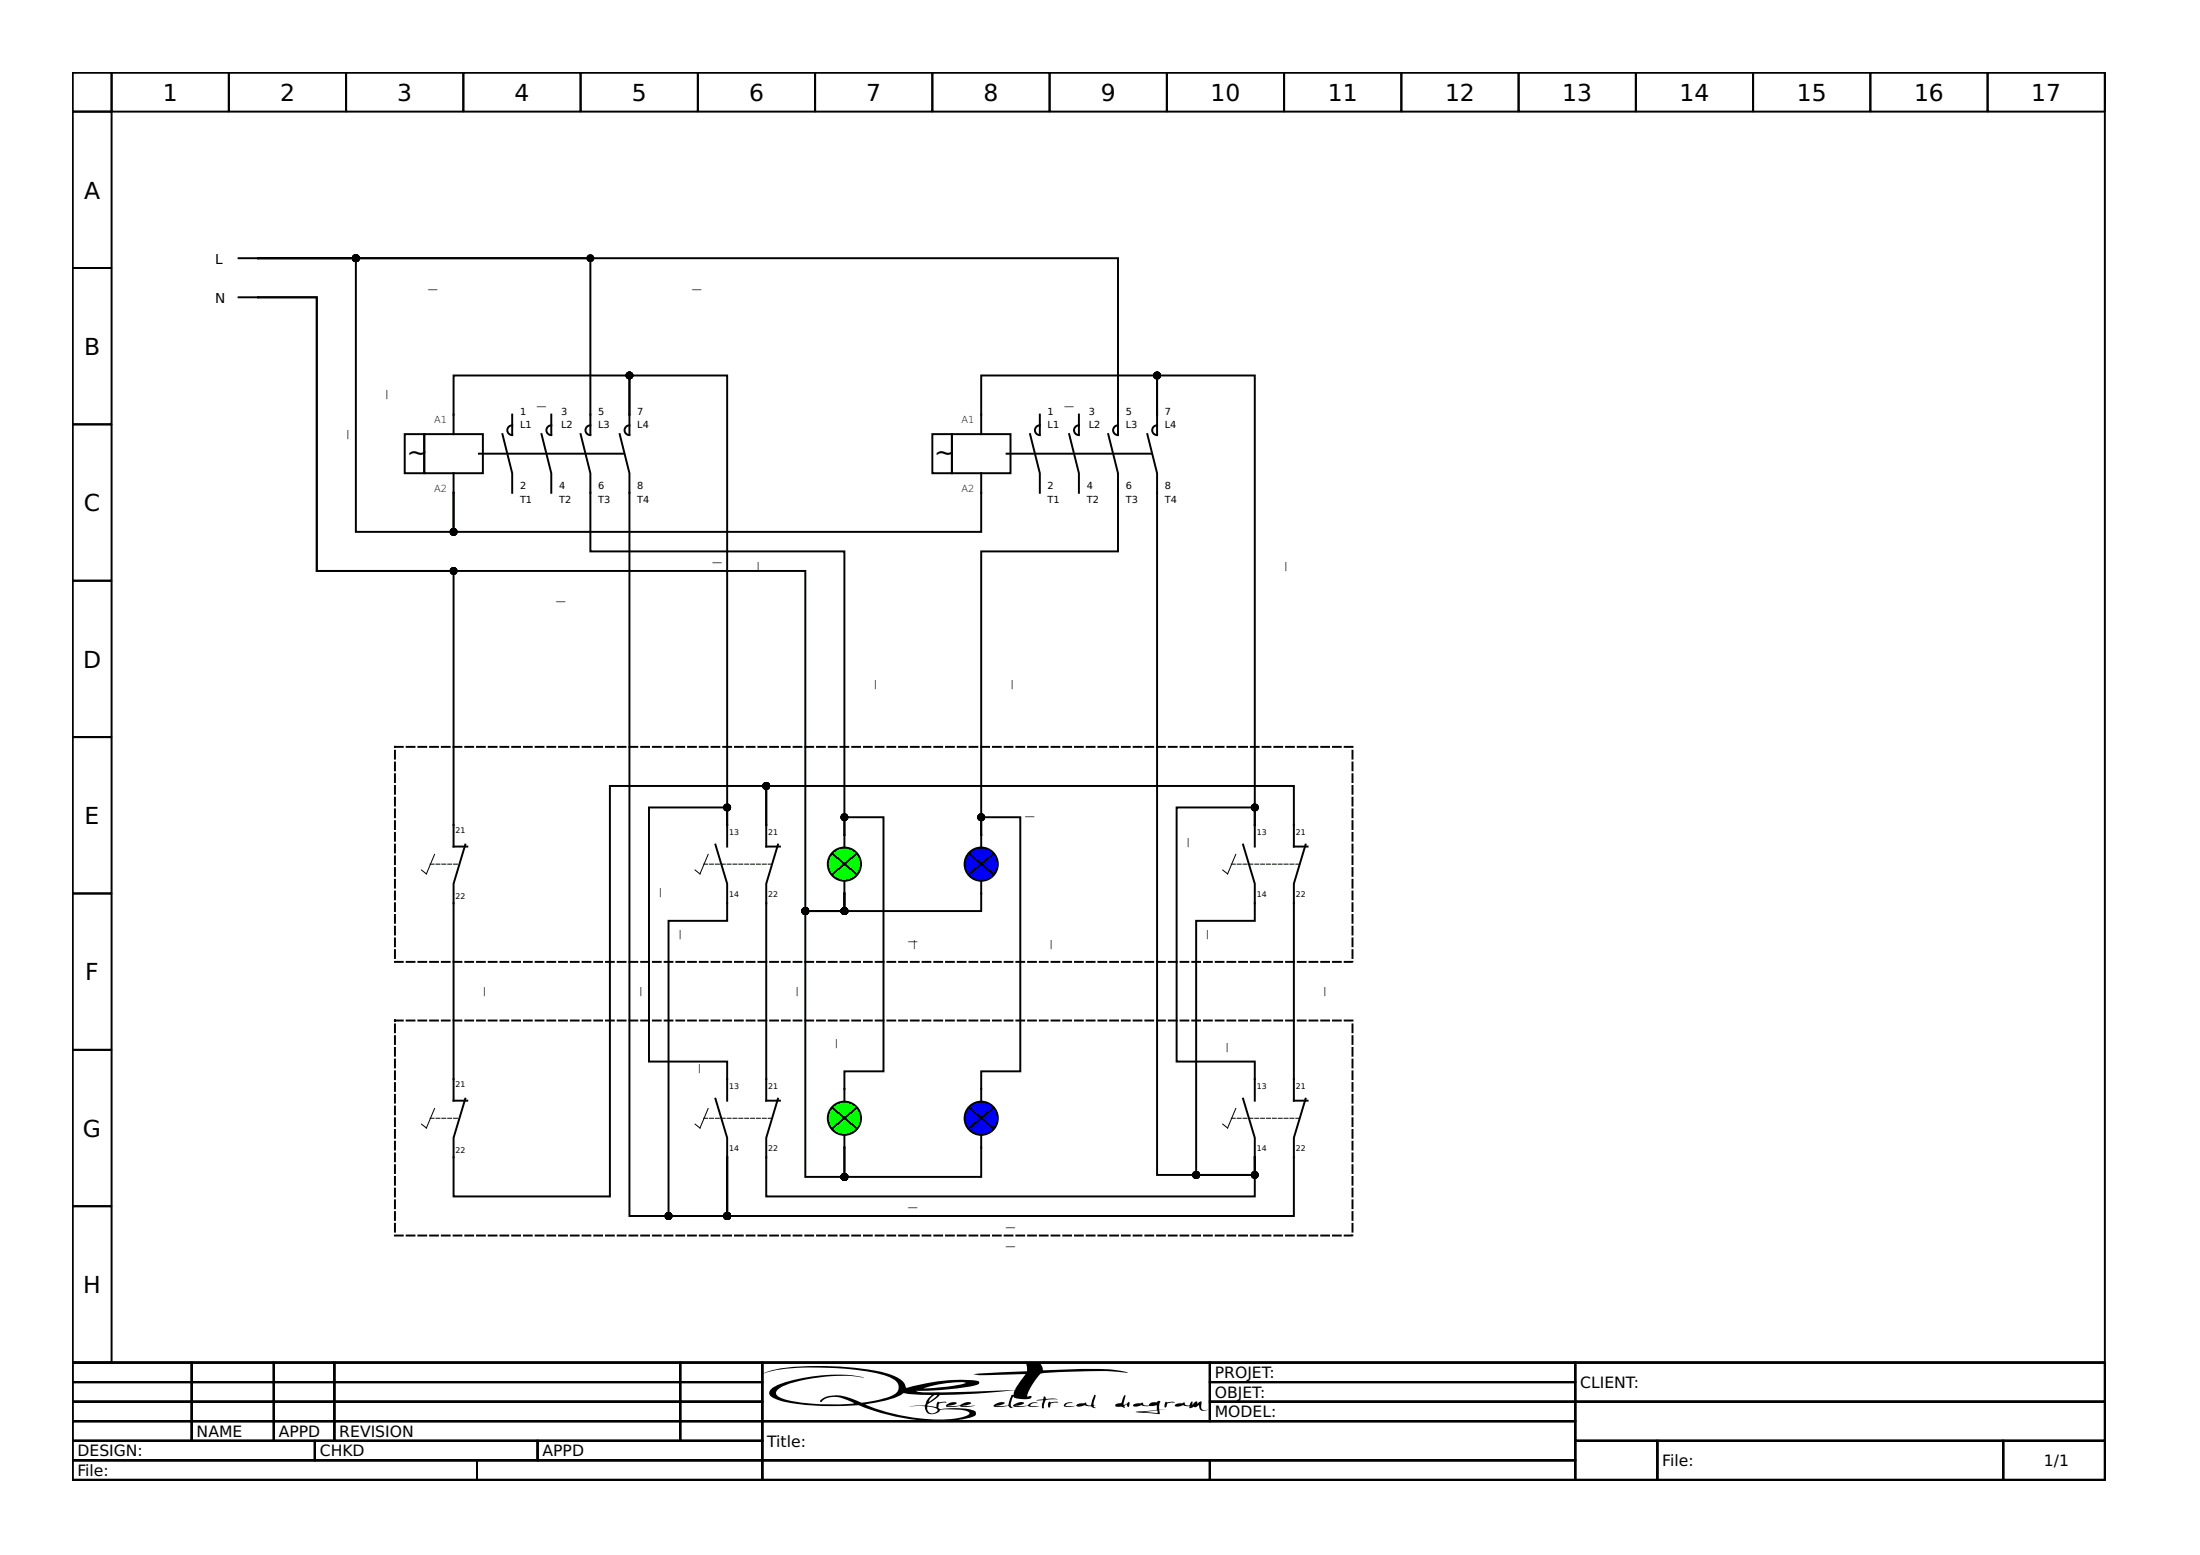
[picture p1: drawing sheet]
<svg xmlns="http://www.w3.org/2000/svg" width="297mm" height="210mm" viewBox="0 0 297 210" stroke-linecap="round" stroke-linejoin="round" font-family="sans-serif">
<g fill="none" stroke="#000" stroke-width=".26">
<path d="M9.8 9.8h274.4v174.1h-274.4zM9.8 9.8h5.3v5.3h-5.3zM9.8 15.1h5.3v21.1h-5.3zM15.1 9.8h15.8v5.3h-15.8zM30.9 9.8h15.8v5.3h-15.8zM46.7 9.8h15.9v5.3h-15.9zM62.6 9.8h15.8v5.3h-15.8zM78.4 9.8h15.8v5.3h-15.8zM94.2 9.8h15.9v5.3h-15.9zM110.1 9.8h15.8v5.3h-15.8zM125.9 9.8h15.8v5.3h-15.8zM141.7 9.8h15.8v5.3h-15.8z"/>
<path d="M157.5 9.8h15.9v5.3h-15.9zM173.4 9.8h15.8v5.3h-15.8zM189.2 9.8h15.8v5.3h-15.8zM205 9.8h15.9v5.3h-15.9zM220.9 9.8h15.8v5.3h-15.8zM236.7 9.8h15.8v5.3h-15.8zM252.5 9.8h15.9v5.3h-15.9zM268.4 9.8h15.8v5.3h-15.8zM9.8 36.2h5.3v21.1h-5.3zM32.2 34.9h2.7M9.8 57.3h5.3v21.1h-5.3zM32.2 40.1h2.7"/>
<path d="M54.6 58.6h2.7v5.3h-2.7zM57.3 58.6h7.9v5.3h-7.9zM61.2 56v2.6M67.8 58.6l1.4 5.3v2.6M69.2 57.4a.66 .66 0 0 0-.7 .7 .66 .66 0 0 0 .7 .6M69.2 56v2.6M73.1 58.6l1.3 5.3v2.6M74.4 57.4a.66 .66 0 0 0-.6 .7 .66 .66 0 0 0 .6 .6M74.4 56v2.6M78.4 58.6l1.3 5.3v2.6M79.7 57.4a.66 .66 0 0 0-.6 .7 .66 .66 0 0 0 .6 .6M79.7 56v2.6"/>
<path d="M83.7 58.6l1.3 5.3v2.6M85 57.4a.66 .66 0 0 0-.7 .7 .66 .66 0 0 0 .7 .6M85 56v2.6M125.9 58.6h2.6v5.3h-2.6zM128.5 58.6h7.9v5.3h-7.9zM132.5 56v2.6M139.1 58.6l1.3 5.3v2.6M140.4 57.4a.66 .66 0 0 0-.7 .7 .66 .66 0 0 0 .7 .6M140.4 56v2.6M144.4 58.6l1.3 5.3v2.6M145.7 57.4a.66 .66 0 0 0-.7 .7 .66 .66 0 0 0 .7 .6M145.7 56v2.6"/>
<path d="M149.6 58.6l1.3 5.3v2.6M150.9 57.4a.66 .66 0 0 0-.6 .7 .66 .66 0 0 0 .6 .6M150.9 56v2.6M154.9 58.6l1.3 5.3v2.6M156.2 57.4a.66 .66 0 0 0-.6 .7 .66 .66 0 0 0 .6 .6M156.2 56v2.6M9.8 78.4h5.3v21.1h-5.3zM61.2 63.9v2.6M64.7 61.2h19.5M132.5 63.9v2.6M135.9 61.2h19.5M9.8 99.5h5.3v21.1h-5.3z"/>
<path d="M53.3 100.8h.1M61.2 111.4v2.9h1.9M62.8 114l-1.6 5.3v2.6M96.6 114l1.6 5.3v2.6M98.2 111.4v2.9M103.5 111.4v2.9h1.8M105 114l-1.5 5.3v2.6M132.5 112.7v7.9M167.8 114l1.6 5.3v2.6M169.4 111.4v2.9M174.7 111.4v2.9h1.8M176.3 114l-1.6 5.3v2.6"/>
<path d="M9.8 120.6h5.3v21.1h-5.3zM9.8 141.7h5.3v21.1h-5.3zM61.2 145.7v2.9h1.9M62.8 148.3l-1.6 5.3v2.6M96.6 148.3l1.6 5.3v2.6M98.2 145.7v2.9M103.5 145.7v2.9h1.8M105 148.3l-1.5 5.3v2.6M167.8 148.3l1.6 5.3v2.6M169.4 145.7v2.9M174.7 145.7v2.9h1.8M176.3 148.3l-1.6 5.3v2.6"/>
<path d="M9.8 162.8h5.3v21.1h-5.3zM9.8 183.9h274.4v15.9h-274.4zM9.8 183.9h16.1v2.7h-16.1zM9.8 186.6h16.1v2.6h-16.1zM9.8 189.2h16.1v2.6h-16.1zM9.8 191.8h16.1v2.7h-16.1zM9.8 194.5h32.7v2.6h-32.7zM9.8 197.1h54.6v2.7h-54.6zM25.9 183.9h11.1v2.7h-11.1zM25.9 186.6h11.1v2.6h-11.1zM25.9 189.2h11.1v2.6h-11.1zM25.9 191.8h11.1v2.7h-11.1z"/>
<path d="M37 183.9h8.1v2.7h-8.1zM37 186.6h8.1v2.6h-8.1zM37 189.2h8.1v2.6h-8.1zM37 191.8h8.1v2.7h-8.1zM42.5 194.5h30.1v2.6h-30.1zM45.1 183.9h46.7v2.7h-46.7zM45.1 186.6h46.7v2.6h-46.7zM45.1 189.2h46.7v2.6h-46.7zM45.1 191.8h46.7v2.7h-46.7zM64.4 197.1h38.5v2.7h-38.5zM72.6 194.5h30.3v2.6h-30.3zM91.8 183.9h11.1v2.7h-11.1z"/>
<path d="M91.8 186.6h11.1v2.6h-11.1zM91.8 189.2h11.1v2.6h-11.1zM91.8 191.8h11.1v2.7h-11.1zM102.9 183.9h60.4v7.9h-60.4zM102.9 191.8h109.8v5.3h-109.8zM102.9 197.1h60.4v2.7h-60.4zM163.3 183.9h49.4v2.7h-49.4zM163.3 186.6h49.4v2.6h-49.4zM163.3 189.2h49.4v2.6h-49.4zM163.3 197.1h49.4v2.7h-49.4zM212.7 183.9h71.5v5.3h-71.5zM212.7 189.2h71.5v5.3h-71.5z"/>
<path d="M212.7 194.5h11.1v5.3h-11.1zM223.8 194.5h46.7v5.3h-46.7zM270.5 194.5h13.7v5.3h-13.7z"/>
</g>
<g fill="#000">
<path d="M127.8 189.6a1.49 1.49 0 0 1 1.3-.3l.1 .1-.3 .2-1 .2h.1a3.4 3.4 0 0 0 2.2-.4 .86 .86 0 0 1 .9 0l-.3 .2-.9 .2 1.8-.1a4 4 0 0 1-2.1 .1l-1.7 .1h-.2zM136.9 189.6l.2-.1a1.18 1.18 0 0 1 1.2-.1 1.68 1.68 0 0 1-1.2 .4h1.1a1.25 1.25 0 0 0 .9-.4l.5-.1 .5 .1h-.2a.76 .76 0 0 0-.8 .3 1.43 1.43 0 0 0 1.2 .1 2.75 2.75 0 0 1-1.7 0l-.9 .1a1.07 1.07 0 0 1-.9-.1zM139.9 189l.9-.1 .2-.4h.1l.1 .3a2.48 2.48 0 0 1 1.6 .1h-.8a.97 .97 0 0 0-.9 .2l-.2 .7 .1 .3h-.2a1.49 1.49 0 0 1 0-1.1zM141.6 189.2h.2v.1l.8-.1 .3 .1-.8 .1a.39 .39 0 0 0-.3 .5l-.2 .1a.67 .67 0 0 1 0-.8zM143.7 189.5a1.13 1.13 0 0 1 1.1-.1 1.06 1.06 0 0 0-1 .3l.4 .1h1l-.6 .1h-.8l-.2-.1zM145.4 189.6l1.2-.3 .1 .3 .5 .1 .5-1.4h.2v.3l-.3 .9 .1 .2h.2l-.2 .1v.1l.3 .2-.4-.1a.96 .96 0 0 0-.9-.2l-.3-.1-.2 .1a.7 .7 0 0 1-.9-.1zM151.8 188.3h.1l.1 .2-.3 1.1 .4-.1 .3-.3a.53 .53 0 0 1-.1 .7l-.2-.3-.3 .2 .1 .3-.5-.2h-.6l-.2-.1 .1-.3 .6-.1a.66 .66 0 0 0 .3-.7zM157.4 189.2l.2 .1 .8-.1 .2 .1h-.1a.74 .74 0 0 0-1 .6h-.3v-.1zM158.7 189.6l1.1-.3 .2 .1v.2l.5 .1 .3-.5 .2 .1v.4l.5-.5h.1v.3a.54 .54 0 0 1 .6-.3v.1a.72 .72 0 0 0 .4 1.1l.6-.1-.3 .1a.7 .7 0 0 1-.7 0 .7 .7 0 0 1-.4-.7l-.3 .2h-.3l-.4 .2h-.2v-.3a2.91 2.91 0 0 0-1.7 .1l-.2-.1-.1-.1z"/>
<path d="M102.9 185.4a24.5 24.5 0 0 1 8.9-.8l2.1 .1a21.3 21.3 0 0 1 6.5 1.3 1.19 1.19 0 0 1 .9 1.1 1.19 1.19 0 0 1-.7 1.2 13.4 13.4 0 0 1-4.4 1 6.8 6.8 0 0 0-4.5-.8 1.13 1.13 0 0 0-1 .7h.3a2.96 2.96 0 0 1 3.4-.2l.9 .4-.1 .1a29.8 29.8 0 0 1-9.5-.7l-.8-.4a.72 .72 0 0 1 .5-1.1 19.9 19.9 0 0 1 6.3-1.5l1-.1a15.2 15.2 0 0 1 4 .3 20.8 20.8 0 0 0-12.1 1.1 .91 .91 0 0 0-.6 1.3 8.6 8.6 0 0 0 4.3 1.2 50.9 50.9 0 0 0 7.7 .1 26.2 26.2 0 0 0 14.8 1.7 .88 .88 0 0 0 1-.6 .65 .65 0 0 0-.8-.5 12.9 12.9 0 0 0-4.1-.1 .47 .47 0 0 1-.2-.5 .47 .47 0 0 1 .5-.4h.6l-.3-.1-.7 .1-.1-.1a.65 .65 0 0 0-.3 .7l-1.1-.1-.1-.1 1.7-1.4h.1a94.8 94.8 0 0 0 10-.7l-.2 .7h-.2l-.5 1.4-1.6 .1 .8-.2 .4-.2a1.36 1.36 0 0 0-1.6 .4 1.17 1.17 0 0 0 1.2 .1l.8-.1 .3 .2 .4 .1v-.1a.47 .47 0 0 1-.3-.6l.3-.9 .1 .2a3.8 3.8 0 0 0 2.3 0l.1-.2h-.5h-.1a7.3 7.3 0 0 1 1.9-3.1 63.2 63.2 0 0 1 11.7-.1l-1.5-.3a27.4 27.4 0 0 0-4.8-.2l-5.1 .2a1.12 1.12 0 0 0-1.5-1.1l-.8 .2 .1 1-7.3 .4 1.4 .1 5.7-.1-1.2 1.6-.2 .5-11.5 .4a4.4 4.4 0 0 1-1.9-.3l3.6-.1a23.6 23.6 0 0 0 4.7-.7l.2-.1v-.2a1.14 1.14 0 0 0-1.1-.3 25.6 25.6 0 0 0-8.7 1.1l-.1-.3a1.71 1.71 0 0 0-1.1-1.1 20.1 20.1 0 0 0-7.2-1.5 33.2 33.2 0 0 0-10.1 .6zM124.7 187.4a14.5 14.5 0 0 1 5.7-.8 17.3 17.3 0 0 1-4.8 .8zM116.8 189.6h.1a12.7 12.7 0 0 0 5.1-1.6l1.5 .2 2.3 .1a2.51 2.51 0 0 0-.9 1.4h-1.4l-.7 .2 .9-.1h1.2a.99 .99 0 0 0 .5 1 .99 .99 0 0 0 1.1-.1l.2-.1a.75 .75 0 0 1 1-.4 9.4 9.4 0 0 1 3 .4l.2 .1v.1a4.6 4.6 0 0 1-2.6 .8 26.2 26.2 0 0 1-11.5-2zM125.9 188.5l.2-.1 .4-.1-.3 .4-.8 .5a.92 .92 0 0 1 .5-.7zM125.2 189.9l1.1 .2 .3 .1v.2a.66 .66 0 0 1-.9 .4 .72 .72 0 0 1-.5-.9z"/>
<path d="M153 189.6v.1a.87 .87 0 0 0 1.1 0l.7 .1 1.4-.1v.6l-2.9 .3 3.3 .3-.1-.6 1-.1-.9 .1-.1-.4 .1-.8h-.2l-.2 .2a.79 .79 0 0 0-1.1 .4h-.7l-.2-.4zM154.5 190.6l1.7-.2 .1 .2-.1 .2z"/>
</g>
<path d="M53.3 100.8h129.3v29h-129.3zM53.3 137.8h129.3v29h-129.3z" fill="none" stroke="#000" stroke-width=".26" stroke-dasharray="1.1 .5"/>
<path d="M58.1 116.6h3.9M95 116.6h9.2M166.3 116.6h9.2M58.1 150.9h3.9M95 150.9h9.2M166.3 150.9h9.2" fill="none" stroke="#000" stroke-width=".14" stroke-dasharray=".5 .3"/>
<path d="M58.7 115.3l-1.1 2.7-.7-.6M95.6 115.3l-1.1 2.7-.7-.6M166.9 115.3l-1.2 2.7-.6-.6M58.7 149.6l-1.1 2.7-.7-.6M95.6 149.6l-1.1 2.7-.7-.6M166.9 149.6l-1.2 2.7-.6-.6" fill="none" stroke="#000" stroke-width=".14"/>
<circle cx="132.5" cy="116.6" r="2.24" fill="#00f" stroke="#000" stroke-width=".26"/>
<path d="M114 112.7v7.9M130.9 115.2l3.2 2.8M134.1 115.2l-3.2 2.8" fill="none" stroke="#000" stroke-width=".26"/>
<circle cx="114" cy="116.6" r="2.24" fill="#0f0" stroke="#000" stroke-width=".26"/>
<path d="M112.4 115.2l3.3 2.8M115.7 115.2l-3.3 2.8M114 147v7.9" fill="none" stroke="#000" stroke-width=".26"/>
<circle cx="114" cy="150.9" r="2.24" fill="#0f0" stroke="#000" stroke-width=".26"/>
<path d="M112.4 149.5l3.3 2.8M115.7 149.5l-3.3 2.8M132.5 147v7.9" fill="none" stroke="#000" stroke-width=".26"/>
<circle cx="132.5" cy="150.9" r="2.24" fill="#00f" stroke="#000" stroke-width=".26"/>
<g fill="none" stroke="#000" stroke-width=".26">
<path d="M34.9 34.9h13.1v36.9h13.2v-5.3v5.3h71.3v-5.3M34.9 34.9h44.8v21.1M34.9 34.9h116v21.1M61.2 56v-5.3h23.8v5.3v-5.3h13.2v60.7v-2.4h-10.6v34.3h10.6v2.4M132.5 56v-5.3h23.7v5.3v-5.3h13.2v60.7v-2.4h-10.5v34.3h10.5v2.4M79.7 66.5v7.9h34.3v38.3v-2.4h5.3v34.3h-5.3v2.4M85 66.5v97.6h13.2v-7.9M150.9 66.5v7.9h-18.4v38.3v-2.4h5.3v34.3h-5.3v2.4M156.2 66.5v92.1h13.2v-2.4M61.2 111.4v-34.3h-18.4v-37h-7.9h7.9v37h65.9v45.9h5.3v-2.4M174.7 111.4v-5.3h-71.2v5.3v-5.3h-21.2v55.4h-21.1v-5.3M61.2 121.9v23.8"/>
<path d="M98.2 121.9v2.4h-7.9v39.8h7.9v-7.9M103.5 121.9v23.8M114 120.6v2.4h18.5v-2.4M114 120.6v2.4h-5.3v35.9h5.3v-4v4h18.5v-4M169.4 121.9v2.4h-7.9v34.3h7.9v-2.4M174.7 121.9v23.8M98.2 156.2v7.9h76.5v-7.9M103.5 156.2v5.3h65.9v-5.3M130.9 149.5l3.2 2.8M134.1 149.5l-3.2 2.8"/>
</g>
<g fill="#000" stroke="#000" stroke-width=".26">
<circle cx="48" cy="34.9" r=".4"/>
<circle cx="79.7" cy="34.9" r=".4"/>
<circle cx="85" cy="50.7" r=".4"/>
<circle cx="156.2" cy="50.7" r=".4"/>
<circle cx="61.2" cy="77.1" r=".4"/>
<circle cx="61.2" cy="71.8" r=".4"/>
<circle cx="98.2" cy="109" r=".4"/>
<circle cx="103.5" cy="106.1" r=".4"/>
<circle cx="114" cy="110.3" r=".4"/>
<circle cx="132.5" cy="110.3" r=".4"/>
<circle cx="169.4" cy="109" r=".4"/>
<circle cx="108.7" cy="123" r=".4"/>
<circle cx="114" cy="123" r=".4"/>
<circle cx="114" cy="158.9" r=".4"/>
<circle cx="161.5" cy="158.6" r=".4"/>
<circle cx="169.4" cy="158.6" r=".4"/>
<circle cx="90.3" cy="164.1" r=".4"/>
<circle cx="98.2" cy="164.1" r=".4"/>
</g>
<g font-size="3.4">
<text x="54.9" y="62.3">~</text>
<text x="126.1" y="62.3">~</text>
</g>
<g font-size="3.2">
<text x="22" y="13.6">1</text>
<text x="37.8" y="13.6">2</text>
<text x="53.6" y="13.6">3</text>
<text x="69.5" y="13.6">4</text>
<text x="85.3" y="13.6">5</text>
<text x="101.1" y="13.6">6</text>
<text x="117" y="13.6">7</text>
<text x="132.8" y="13.6">8</text>
<text x="148.6" y="13.6">9</text>
<text x="163.4" y="13.6">10</text>
<text x="179.3" y="13.6">11</text>
<text x="195.1" y="13.6">12</text>
<text x="210.9" y="13.6">13</text>
<text x="226.8" y="13.6">14</text>
<text x="242.6" y="13.6">15</text>
<text x="258.4" y="13.6">16</text>
<text x="274.3" y="13.6">17</text>
<text x="11.3" y="26.8">A</text>
<text x="11.3" y="47.9">B</text>
<text x="11.3" y="69">C</text>
<text x="11.2" y="90.1">D</text>
<text x="11.4" y="111.2">E</text>
<text x="11.5" y="132.3">F</text>
<text x="11.2" y="153.5">G</text>
<text x="11.2" y="174.6">H</text>
</g>
<g font-size="2.4">
<text x="57.9" y="38.5">_</text>
<text x="93.5" y="38.5">_</text>
<text x="51.7" y="53.9" transform="rotate(-90 51.7 53.9)">_</text>
<text x="46.5" y="59.2" transform="rotate(-90 46.5 59.2)">_</text>
<text x="72.5" y="54.4">_</text>
<text x="143.8" y="54.4">_</text>
<text x="96.3" y="75.5">_</text>
<text x="101.9" y="77.1" transform="rotate(-90 101.9 77.1)">_</text>
<text x="173.1" y="77.1" transform="rotate(-90 173.1 77.1)">_</text>
<text x="75.2" y="80.8">_</text>
<text x="117.7" y="93" transform="rotate(-90 117.7 93)">_</text>
<text x="136.2" y="93" transform="rotate(-90 136.2 93)">_</text>
<text x="138.5" y="109.8">_</text>
<text x="159.9" y="114.3" transform="rotate(-90 159.9 114.3)">_</text>
<text x="88.7" y="121.1" transform="rotate(-90 88.7 121.1)">_</text>
<text x="91.3" y="126.7" transform="rotate(-90 91.3 126.7)">_</text>
<text x="122.7" y="126.7">_</text>
<text x="123" y="128.1" transform="rotate(-90 123 128.1)">_</text>
<text x="141.5" y="128.1" transform="rotate(-90 141.5 128.1)">_</text>
<text x="162.6" y="126.7" transform="rotate(-90 162.6 126.7)">_</text>
<text x="64.9" y="134.4" transform="rotate(-90 64.9 134.4)">_</text>
<text x="86" y="134.4" transform="rotate(-90 86 134.4)">_</text>
<text x="107.2" y="134.4" transform="rotate(-90 107.2 134.4)">_</text>
<text x="178.4" y="134.4" transform="rotate(-90 178.4 134.4)">_</text>
<text x="112.4" y="141.5" transform="rotate(-90 112.4 141.5)">_</text>
<text x="165.2" y="142" transform="rotate(-90 165.2 142)">_</text>
<text x="94" y="144.8" transform="rotate(-90 94 144.8)">_</text>
<text x="122.7" y="162.6">_</text>
<text x="135.8" y="167.8">_</text>
<text x="135.8" y="165.2">_</text>
</g>
<g font-size="2.1">
<text x="164" y="186">PROJET:</text>
<text x="164" y="188.7">OBJET:</text>
<text x="164" y="191.3">MODEL:</text>
<text x="213.4" y="187.4">CLIENT:</text>
<text x="10.5" y="196.6">DESIGN:</text>
<text x="26.6" y="194">NAME</text>
<text x="37.6" y="194">APPD</text>
<text x="43.2" y="196.6">CHKD</text>
<text x="45.8" y="194">REVISION</text>
<text x="73.3" y="196.6">APPD</text>
<text x="103.6" y="195.3">Title:</text>
<text x="224.4" y="197.9">File:</text>
<text x="276" y="197.9">1/1</text>
<text x="10.5" y="199.2">File:</text>
</g>
<g font-size="1.8">
<text x="29.1" y="35.6">L</text>
<text x="29.1" y="40.9">N</text>
</g>
<g font-size="1.3">
<text x="58.6" y="57.2">A1</text>
<text x="70.2" y="56">1</text>
<text x="70.2" y="57.8">L1</text>
<text x="75.8" y="56">3</text>
<text x="75.8" y="57.8">L2</text>
<text x="80.8" y="56">5</text>
<text x="80.8" y="57.8">L3</text>
<text x="86" y="56">7</text>
<text x="86" y="57.8">L4</text>
<text x="129.8" y="57.2">A1</text>
<text x="141.5" y="56">1</text>
<text x="141.5" y="57.8">L1</text>
<text x="147" y="56">3</text>
<text x="147" y="57.8">L2</text>
<text x="152" y="56">5</text>
<text x="152" y="57.8">L3</text>
<text x="157.3" y="56">7</text>
<text x="157.3" y="57.8">L4</text>
<text x="70.2" y="66">2</text>
<text x="75.5" y="66">4</text>
<text x="80.8" y="66">6</text>
<text x="86" y="66">8</text>
<text x="141.5" y="66">2</text>
<text x="146.7" y="66">4</text>
<text x="152" y="66">6</text>
<text x="157.3" y="66">8</text>
<text x="58.6" y="66.4">A2</text>
<text x="70.2" y="67.8">T1</text>
<text x="75.5" y="67.8">T2</text>
<text x="80.8" y="67.8">T3</text>
<text x="86" y="67.8">T4</text>
<text x="129.8" y="66.4">A2</text>
<text x="141.5" y="67.8">T1</text>
<text x="146.7" y="67.8">T2</text>
<text x="152" y="67.8">T3</text>
<text x="157.3" y="67.8">T4</text>
</g>
<g font-size="1.1">
<text x="61.5" y="112.4">21</text>
<text x="98.4" y="112.7">13</text>
<text x="103.7" y="112.7">21</text>
<text x="169.7" y="112.7">13</text>
<text x="175" y="112.7">21</text>
<text x="61.5" y="121.4">22</text>
<text x="98.4" y="121.1">14</text>
<text x="103.7" y="121.1">22</text>
<text x="169.7" y="121.1">14</text>
<text x="175" y="121.1">22</text>
<text x="61.5" y="146.7">21</text>
<text x="98.4" y="147">13</text>
<text x="103.7" y="147">21</text>
<text x="169.7" y="147">13</text>
<text x="175" y="147">21</text>
<text x="61.5" y="155.7">22</text>
<text x="98.4" y="155.4">14</text>
<text x="103.7" y="155.4">22</text>
<text x="169.7" y="155.4">14</text>
<text x="175" y="155.4">22</text>
</g>
</svg>
